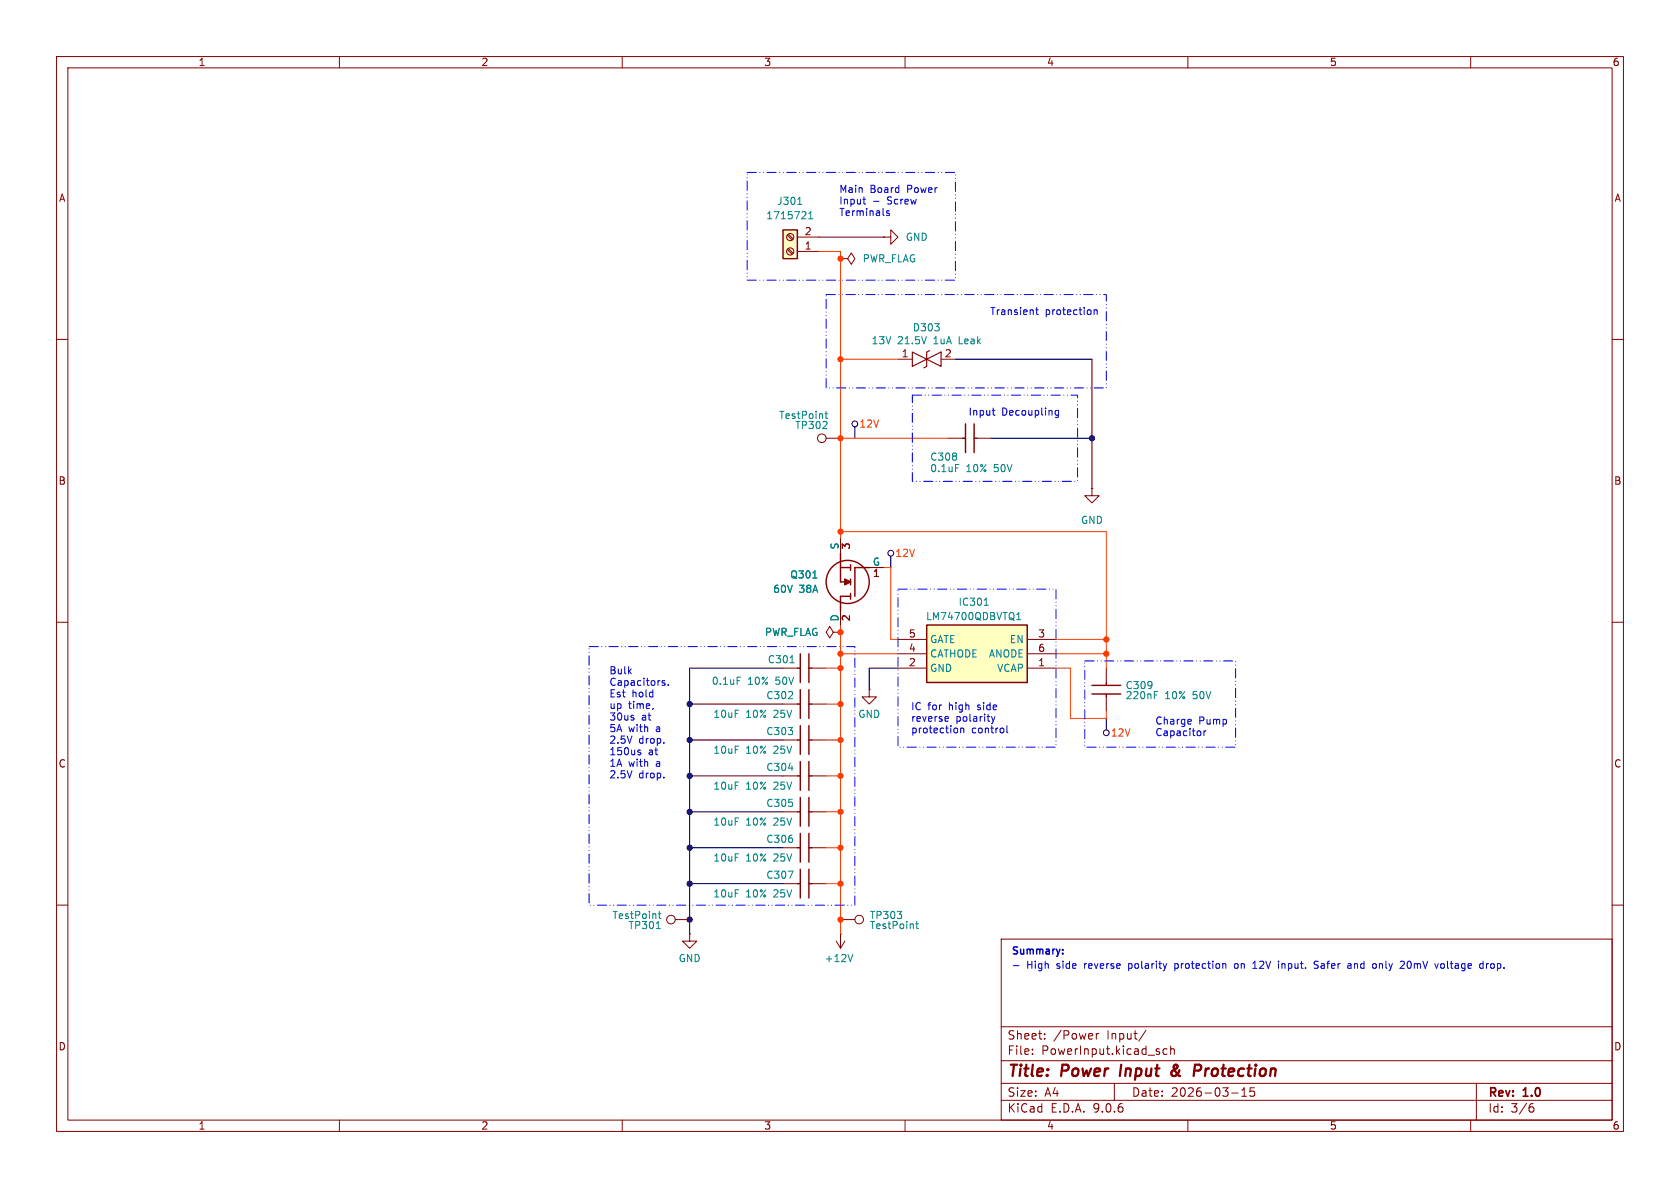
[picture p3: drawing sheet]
<svg xmlns="http://www.w3.org/2000/svg" width="297mm" height="210mm" viewBox="0 0 297 210" stroke-linecap="round" stroke-linejoin="round" font-family="sans-serif">
<g fill="none" stroke="#840000" stroke-width=".18">
<path d="M10 10h277v190h-277zM12 12h273v186h-273zM60 10v2M110 10v2M160 10v2M210 10v2M260 10v2M148.6 45.7h1.3l.6-1 .6 1-.6 1-.6-1M148.6 45.7h.1M156.2 41.9h1.3v-1.3l1.2 1.3-1.2 1.3v-1.3M156.2 41.9h.1M10 60h2"/>
<path d="M146 77.5h2.6M167.6 77.5h2.6M172.7 77.5h2.6M285 60h2M193 86.4v1.2h1.3l-1.3 1.3-1.2-1.3h1.2M193 86.4h.1M10 110h2M195.6 118.1v2.6M285 110h2M138.4 124.5h2.6M143.5 124.5h2.5M153.7 121.9v1.3h1.2l-1.2 1.3-1.3-1.3h1.3"/>
<path d="M153.7 121.9h.1M195.6 123.2v2.5M10 160h2M119.4 162.6h2.5M121.9 165.1v1.3h1.3l-1.3 1.2-1.3-1.2h1.3M121.9 165.1h.1M147.8 166.4l.8 1.2M148.6 165.1h.1M148.6 165.1v2.5M149.4 166.4l-.8 1.2M177 166h108v32h-108zM285 160h2"/>
<path d="M60 198v2M110 198v2M160 198v2M177 194.5h108M177 191.5h108M177 187.5h108M177 181.5h108M182.5 186.3v.1M182.5 185.5v.1M184.7 183.6v.1M184.7 182.8v.1M193.8 182.7v1"/>
<path d="M194.2 182.7l-.2 .1-.2 .2M197 191.5v3M202.6 182.1l-1.3 2M206.3 185.5l-.4-.1-.3 .3v.4l.1 .2h.6M207 185.5l.2-.1 .3 .1 .1 .9M207 184.9v1.5M210 198v2M217.7 193.2h1.2M219.5 193.8h.9M219.5 192.7l.5-.4v1.5M221.7 192.3h-.7v.7l.2-.1h.5l.1 .3-.1 .5-.2 .1-.5-.1M260 198v2"/>
<path d="M261 191.5v6.5M270.6 195.7h.4l.2 .3-.1 .5-.5 .1M271 195.1l-.4 .1"/>
<circle cx="145.3" cy="77.5" r=".76"/>
<circle cx="118.6" cy="162.6" r=".76"/>
</g>
<path d="M198.2 188.2l-.2 2M208.1 188.8l-.8 .5a.52 .52 0 0 0-.1 .8 .52 .52 0 0 0 .8-.1M208.1 188.3l-.2-.1a.41 .41 0 0 0-.4 .5l.6 1.1M211.3 188.2l.9 .1a.58 .58 0 0 1-.3 1h-.8" fill="none" stroke="#840000" stroke-width=".4"/>
<path d="M145.8 73.1h.5M146 72.7v1.1l.3 .2M168.9 82.1h.6M204.1 122.9h.4M204.1 122.2h.6M116 164.2h.7M116.4 161.5h.5M116.6 161.1v1.1l.3 .2M150.8 168.7l-.5 1.3" fill="none" stroke="#008484" stroke-width=".18"/>
<path d="M170.2 77.5h.5M170.7 74.9v5.1M172.2 77.5h.5M172.2 74.9v5.1M141 124.5h.5M141.5 121.9v5.1M143 124.5h.5M143 121.9v5.1M193 121.2h5.1M193 122.7h5.1M195.6 120.7v.5M195.6 122.7v.5" fill="none" stroke="#840000" stroke-width=".25"/>
<path d="M138.4 40.6h2.6v5.1h-2.6z" fill="#ffffc2"/>
<g fill="none" stroke="#840000" stroke-width=".25">
<path d="M138.4 40.6h2.6v5.1h-2.6zM148.6 97.8v5.1h1.8M150.4 99.8v1M141 118.1h.5M141.5 115.6v5.1M143 115.6v5.1M143 118.1h.5M148.6 100.3h1.8M150.4 102.4v1M150.4 104.9v1M150.4 105.4h-1.8v2.6M153.7 100.3h-2.6v5.1"/>
<path d="M141 137.2h.5M141 130.8h.5M141.5 128.3v5.1M141.5 134.6v5.1M143 137.2h.5M143 128.3v5.1M143 134.6v5.1M143 130.8h.5M141 149.9h.5M141.5 147.3v5.1M143 147.3v5.1M143 149.9h.5"/>
<circle cx="149.9" cy="102.9" r="3.8"/>
</g>
<g fill="none" stroke="#840000" stroke-width=".18">
<path d="M139.2 44.1l.9 .9M139.2 41.6l.9 .8M139.4 43.9l.8 .9M139.4 41.4l.8 .8M141 44.5h3.8M141 41.9h3.8M158.7 63.5h2.6M166.4 63.5h2.5M148.6 95.3v2.5M138.4 118.1h2.6M143.5 118.1h2.5M147.3 111.8l-.6-1.1-.7 1.1 .7 1 .6-1h1.3"/>
<path d="M148.6 111.8h.1M148.6 108v2.5M153.7 100.3h2.5M138.4 137.2h2.6M138.4 130.8h2.6M143.5 137.2h2.5M143.5 130.8h2.5M138.4 149.9h2.6M143.5 149.9h2.5"/>
<circle cx="139.7" cy="44.4" r=".63"/>
<circle cx="139.7" cy="41.9" r=".63"/>
</g>
<path d="M141 36.1h.8M143 38.7h.7M143 37.8l.3-.4v1.3M130.3 119.7h.6M139.7 117.2h.7M143.7 102.2h.7M139.4 135.8h.8" fill="none" stroke="#008484" stroke-width=".18"/>
<path d="M161.3 62.2l2.5 1.3-2.5 1.3zM163.8 63.5l2.6-1.3v2.6zM164.3 62l-.5 .2v2.6l-.5 .2" fill="none" stroke="#840000" stroke-width=".2"/>
<path d="M149.4 102.4l1 .5-1 .5z" fill="#840000" stroke="#840000" stroke-width=".25"/>
<path d="M163.8 110.5h17.8v10.2h-17.8z" fill="#ffffc2"/>
<path d="M163.8 110.5h17.8v10.2h-17.8zM141 156.2h.5M141 143.5h.5M141.5 141v5.1M141.5 153.7v5.1M143 156.2h.5M143 141v5.1M143 153.7v5.1M143 143.5h.5" fill="none" stroke="#840000" stroke-width=".25"/>
<g fill="none" stroke="#840000" stroke-width=".18">
<path d="M148.6 95.3v2.5M148.6 111.8h.1M148.6 108v2.5M153.7 100.3h2.5M158.7 113h5.1M158.7 115.6h5.1M158.7 118.1h5.1M181.6 113h5.1M181.6 115.6h5.1M181.6 118.1h5.1M138.4 156.2h2.6M138.4 143.5h2.6"/>
<path d="M143.5 156.2h2.5M143.5 143.5h2.5M148.6 162.6h2.5"/>
<circle cx="151.9" cy="162.6" r=".76"/>
</g>
<path d="M143.7 102.2h.7M174 107h.7M174.2 105.9l.2-.2v1.3M179.7 109.5h.8M179.7 108.6l.4-.3v1.2M139.3 154h.9l-.6 1.3M161.9 163.3h.5M162.1 162.9v1.1l.3 .2" fill="none" stroke="#008484" stroke-width=".18"/>
<g fill="none" stroke="#000" stroke-width=".18">
<path d="M144.8 41.9h11.4M151.1 75.4v2.1M168.9 63.5h24.1v22.9M175.3 77.5h17.7M157.5 98.3v2M138.4 118.1h-16.5v47M158.7 118.1h-5v3.8M121.9 137.2h16.5M121.9 130.8h16.5M121.9 124.5h16.5M195.6 127v2M121.9 143.5h16.5"/>
<path d="M121.9 149.9h16.5M121.9 156.2h16.5"/>
<circle cx="151.1" cy="74.9" r=".51"/>
<circle cx="157.5" cy="97.8" r=".51"/>
<circle cx="195.6" cy="129.5" r=".51"/>
</g>
<g fill="none" stroke="#ff3c00" stroke-width=".18">
<path d="M144.8 44.5h3.8v50.8M148.6 63.5h10.1M148.6 77.5h19M148.6 94h47v24.1M146 118.1h2.6M148.6 110.5v54.6M148.6 115.6h10.1M156.2 100.3h1.3v12.7h1.2M186.7 118.1h2.5v8.9h6.4v-1.3M186.7 115.6h8.9M186.7 113h8.9M146 124.5h2.6"/>
<path d="M146 130.8h2.6M146 137.2h2.6M146 156.2h2.6M146 149.9h2.6M146 143.5h2.6"/>
</g>
<path d="M132.1 30.5h36.8v19h-36.8zM146 52.1h49.6v16.5h-49.6zM161.3 69.9h29.2v15.2h-29.2zM104.1 114.3h47v45.7h-47zM158.7 104.1h28v28h-28zM191.8 116.8h26.6v15.3h-26.6z" fill="none" stroke="#00f" stroke-width=".18" stroke-dasharray="1.6 .6 0 .6 0 .6"/>
<g fill="none" stroke="#0000c2" stroke-width=".18">
<path d="M152.5 35.2h.5M152.8 36l.2 .1M154.4 35.6h1M157.2 37.3h-.3l-.2 .1 .1 .2 .4 .2v.3h-.5M183.1 54.8h.5M183.3 54.3v1.1l.3 .2M193.4 54.9l.2-.1h.3l.1 .8M193.4 54.8v.8M175.4 72.5h.5M175.6 73.3l.3 .1M187.1 72.6l-.3-.1-.3 .3 .2 .5h.4M187.1 72.5v1.1l-.2 .2h-.3"/>
<path d="M111.9 126.9l.2 .2-.2 .2M112.9 133l.3 .1 .1 .1-.2 .2h-.2M115.5 125.2l-.1 .2M117.5 120.4l-.3-.1-.2 .2 .1 .2 .4 .1v.3h-.5M118.1 121v.2M167.2 126.7h.3M167.6 127.4l-.4 .1M167.7 126.8v.2l-.6 .1M169.2 128.8v.6M169.8 128.7v.9M170.4 128.9v.7M175.3 126.7l.3 .8"/>
<path d="M175.6 127.5l-.3 .4M175.9 126.7l-.3 .8M178 128.3v1.1l.2 .2M210.4 127.2l.2 .3-.6 .1M210.5 127.9l-.1 .1M212.8 129.2v.8M212.9 129.3l-.1 .1M179.2 170.7h.9M206.2 170.3l-.3 .9M207.7 170.3v1.3M207.7 171.1l.1 .1M207.8 170.3l-.1 .1"/>
<path d="M216.5 170.3l.2 .2v.7M218.6 170.3l-.3 .1-.1 .2 .1 .5 .3 .1M221.5 171.2h.7M221.5 170.3l.4-.4v1.3M226.6 170.3v.9M226.8 170.3l-.2 .2M233 170l-.4-.1-.2 .1v.4l.5 .2 .1 .3-.2 .3-.5-.1M238.4 170.3h.3l.1 .2v.7M238.8 170.6l-.4 .1M238.8 171.1l-.4 .1M243.9 170.3v.9M244 170.3l-.1 .2"/>
<path d="M249.2 169.9a.68 .68 0 0 0-.5 .6 .68 .68 0 0 0 .5 .7M254.8 170.4l.3-.1 .3 .3-.1 .5-.2 .1-.3-.1M262.8 170.3v.9M263.2 170.3l-.4 .3M263.6 170.5v.6"/>
</g>
<path d="M179.9 167.4h-.5l-.2 .1M187.9 168.5v.1M187.9 167.9v.1" fill="none" stroke="#0000c2" stroke-width=".25"/>
<g fill="#000" stroke="#000" stroke-width=".18">
<circle cx="193" cy="77.5" r=".46"/>
<circle cx="121.9" cy="124.5" r=".46"/>
<circle cx="121.9" cy="130.8" r=".46"/>
<circle cx="121.9" cy="137.2" r=".46"/>
<circle cx="121.9" cy="156.2" r=".46"/>
<circle cx="121.9" cy="143.5" r=".46"/>
<circle cx="121.9" cy="149.9" r=".46"/>
<circle cx="121.9" cy="162.6" r=".46"/>
</g>
<g fill="#ff3c00" stroke="#ff3c00" stroke-width=".18">
<circle cx="148.6" cy="77.5" r=".46"/>
<circle cx="148.6" cy="94" r=".46"/>
<circle cx="148.6" cy="63.5" r=".46"/>
<circle cx="148.6" cy="45.7" r=".46"/>
<circle cx="195.6" cy="113" r=".46"/>
<circle cx="195.6" cy="115.6" r=".46"/>
<circle cx="148.6" cy="143.5" r=".46"/>
<circle cx="148.6" cy="156.2" r=".46"/>
<circle cx="148.6" cy="149.9" r=".46"/>
<circle cx="148.6" cy="115.6" r=".46"/>
<circle cx="148.6" cy="118.1" r=".46"/>
<circle cx="148.6" cy="137.2" r=".46"/>
<circle cx="148.6" cy="124.5" r=".46"/>
<circle cx="148.6" cy="130.8" r=".46"/>
<circle cx="148.6" cy="111.8" r=".46"/>
<circle cx="148.6" cy="162.6" r=".46"/>
</g>
<g font-size="2.8" fill="#840000">
<text x="178" y="190.9">Title:</text>
<text x="187.7" y="190.9">Power</text>
<text x="198.8" y="190.9">Input</text>
<text x="208.7" y="190.9">&amp;</text>
<text x="213.5" y="190.9">Protection</text>
</g>
<g font-size="2.1" fill="#840000">
<text x="178" y="184">Sheet:</text>
<text x="186.2" y="184">/Power</text>
<text x="195.7" y="184">Input/</text>
<text x="178" y="186.7">File:</text>
<text x="184.1" y="186.7">PowerInput.kicad_sch</text>
<text x="178" y="196.9">KiCad</text>
<text x="178" y="194.1">Size:</text>
<text x="184.7" y="194.1">A4</text>
<text x="185.7" y="196.9">E.D.A.</text>
<text x="193.3" y="196.9">9.0.6</text>
<text x="200" y="194.1">Date:</text>
<text x="207" y="194.1">2026-03-15</text>
<text x="263" y="194.3">Rev:</text>
<text x="263" y="196.9">Id:</text>
<text x="267.1" y="196.9">3/6</text>
<text x="269.4" y="194.3">1.0</text>
</g>
<g font-size="1.8" fill="#840000">
<text x="35" y="11.9">1</text>
<text x="85" y="11.9">2</text>
<text x="135" y="11.9">3</text>
<text x="185" y="11.9">4</text>
<text x="235" y="11.9">5</text>
<text x="285" y="11.9">6</text>
<text x="10.3" y="35.9">A</text>
<text x="285.3" y="35.9">A</text>
<text x="142.2" y="41.7">2</text>
<text x="142.2" y="44.2">1</text>
<text x="159.3" y="63.2">1</text>
<text x="166.9" y="63.2">2</text>
<text x="10.3" y="85.9">B</text>
<text x="285.3" y="85.9">B</text>
<text x="150.6" y="97.2" transform="rotate(-90 150.6 97.2)">3</text>
<text x="154.2" y="102.3">1</text>
<text x="150.6" y="109.9" transform="rotate(-90 150.6 109.9)">2</text>
<text x="160.6" y="112.8">5</text>
<text x="183.4" y="112.8">3</text>
<text x="160.6" y="115.3">4</text>
<text x="160.6" y="117.9">2</text>
<text x="183.4" y="115.3">6</text>
<text x="183.4" y="117.9">1</text>
<text x="10.3" y="135.9">C</text>
<text x="285.3" y="135.9">C</text>
<text x="10.3" y="185.9">D</text>
<text x="285.3" y="185.9">D</text>
<text x="35" y="199.9">1</text>
<text x="85" y="199.9">2</text>
<text x="135" y="199.9">3</text>
<text x="185" y="199.9">4</text>
<text x="235" y="199.9">5</text>
<text x="285" y="199.9">6</text>
</g>
<g font-size="1.8" fill="#0000c2">
<text x="148.3" y="34.4">Main</text>
<text x="153.8" y="34.4">Board</text>
<text x="160.5" y="34.4">Power</text>
<text x="148.3" y="36.5">Input</text>
<text x="148.3" y="38.5">Terminals</text>
<text x="157" y="36.5">Screw</text>
<text x="174.9" y="56">Transient</text>
<text x="184.8" y="56">protection</text>
<text x="171.1" y="73.8">Input</text>
<text x="177.1" y="73.8">Decoupling</text>
<text x="107.6" y="119.5">Bulk</text>
<text x="107.6" y="121.6">Capacitors.</text>
<text x="107.6" y="123.6">Est</text>
<text x="107.6" y="125.7">up</text>
<text x="111.1" y="125.7">time,</text>
<text x="111.7" y="123.6">hold</text>
<text x="161" y="125.9">IC</text>
<text x="164" y="125.9">for</text>
<text x="167.8" y="125.9">high</text>
<text x="173.1" y="125.9">side</text>
<text x="107.6" y="127.7">30us</text>
<text x="107.6" y="129.7">5A</text>
<text x="107.6" y="131.8">2.5V</text>
<text x="111.1" y="129.7">with</text>
<text x="112.9" y="131.8">drop.</text>
<text x="113.4" y="127.7">at</text>
<text x="116.1" y="129.7">a</text>
<text x="161" y="127.9">reverse</text>
<text x="161" y="130">protection</text>
<text x="169" y="127.9">polarity</text>
<text x="171.8" y="130">control</text>
<text x="204.2" y="128.4">Charge</text>
<text x="204.2" y="130.5">Capacitor</text>
<text x="211.9" y="128.4">Pump</text>
<text x="107.6" y="133.8">150us</text>
<text x="107.6" y="135.9">1A</text>
<text x="107.6" y="137.9">2.5V</text>
<text x="111.1" y="135.9">with</text>
<text x="112.9" y="137.9">drop.</text>
<text x="114.6" y="133.8">at</text>
<text x="116.1" y="135.9">a</text>
<text x="178.8" y="169.4">Summary:</text>
<text x="181.5" y="171.6">High</text>
<text x="186.9" y="171.6">side</text>
<text x="191.9" y="171.6">reverse</text>
<text x="199.9" y="171.6">polarity</text>
<text x="208.3" y="171.6">protection</text>
<text x="219.1" y="171.6">on</text>
<text x="222.6" y="171.6">12V</text>
<text x="227.2" y="171.6">input.</text>
<text x="233.8" y="171.6">Safer</text>
<text x="239.9" y="171.6">and</text>
<text x="244.5" y="171.6">only</text>
<text x="249.6" y="171.6">20mV</text>
<text x="256" y="171.6">voltage</text>
<text x="264.1" y="171.6">drop.</text>
</g>
<g font-size="1.8" fill="#008484">
<text x="135.4" y="39">1715721</text>
<text x="137.3" y="36.4">J301</text>
<text x="152.4" y="46.6">PWR_FLAG</text>
<text x="160" y="42.8">GND</text>
<text x="161.3" y="58.8">D303</text>
<text x="154" y="61.1">13V</text>
<text x="158.7" y="61.1">21.5V</text>
<text x="165.2" y="61.1">1uA</text>
<text x="169.8" y="61.1">Leak</text>
<text x="137.6" y="74.3">TestPoint</text>
<text x="140.5" y="76">TP302</text>
<text x="164.3" y="81.6">C308</text>
<text x="164.3" y="83.7">0.1uF</text>
<text x="170.8" y="83.7">10%</text>
<text x="175.8" y="83.7">50V</text>
<text x="191" y="92.8">GND</text>
<text x="148.3" y="97.2" transform="rotate(-90 148.3 97.2)">S</text>
<text x="154.2" y="100.1">G</text>
<text x="136.6" y="105">60V</text>
<text x="139.6" y="102.5">Q301</text>
<text x="141.3" y="105">38A</text>
<text x="169.4" y="107.3">IC301</text>
<text x="135.1" y="112.6">PWR_FLAG</text>
<text x="148.3" y="110" transform="rotate(-90 148.3 110)">D</text>
<text x="163.6" y="109.8">LM74700QDBVTQ1</text>
<text x="164.3" y="113.9">GATE</text>
<text x="178.4" y="113.9">EN</text>
<text x="135.6" y="117.4">C301</text>
<text x="164.3" y="116.4">CATHODE</text>
<text x="164.3" y="119">GND</text>
<text x="174.7" y="116.4">ANODE</text>
<text x="176.2" y="119">VCAP</text>
<text x="125.7" y="121.3">0.1uF</text>
<text x="132.2" y="121.3">10%</text>
<text x="135.4" y="123.8">C302</text>
<text x="137.2" y="121.3">50V</text>
<text x="198.9" y="122">C309</text>
<text x="198.9" y="123.8">220nF</text>
<text x="205.9" y="123.8">10%</text>
<text x="211" y="123.8">50V</text>
<text x="126" y="127.1">10uF</text>
<text x="131.8" y="127.1">10%</text>
<text x="135.4" y="130.1">C303</text>
<text x="136.9" y="127.1">25V</text>
<text x="151.6" y="127.1">GND</text>
<text x="126" y="133.5">10uF</text>
<text x="131.8" y="133.5">10%</text>
<text x="135.4" y="136.5">C304</text>
<text x="136.9" y="133.5">25V</text>
<text x="126" y="139.8">10uF</text>
<text x="131.8" y="139.8">10%</text>
<text x="135.4" y="142.8">C305</text>
<text x="136.9" y="139.8">25V</text>
<text x="126" y="146.2">10uF</text>
<text x="131.8" y="146.2">10%</text>
<text x="135.4" y="149.2">C306</text>
<text x="136.9" y="146.2">25V</text>
<text x="126" y="152.5">10uF</text>
<text x="131.8" y="152.5">10%</text>
<text x="135.4" y="155.5">C307</text>
<text x="136.9" y="152.5">25V</text>
<text x="126" y="158.9">10uF</text>
<text x="131.8" y="158.9">10%</text>
<text x="136.9" y="158.9">25V</text>
<text x="108.2" y="162.7">TestPoint</text>
<text x="111" y="164.4">TP301</text>
<text x="153.7" y="162.7">TP303</text>
<text x="153.7" y="164.4">TestPoint</text>
<text x="119.9" y="170.3">GND</text>
<text x="145.7" y="170.3">+12V</text>
</g>
<g font-size="1.8" fill="#ff3c00">
<text x="151.8" y="75.8">12V</text>
<text x="158.2" y="98.7">12V</text>
<text x="196.3" y="130.4">12V</text>
</g>
</svg>
